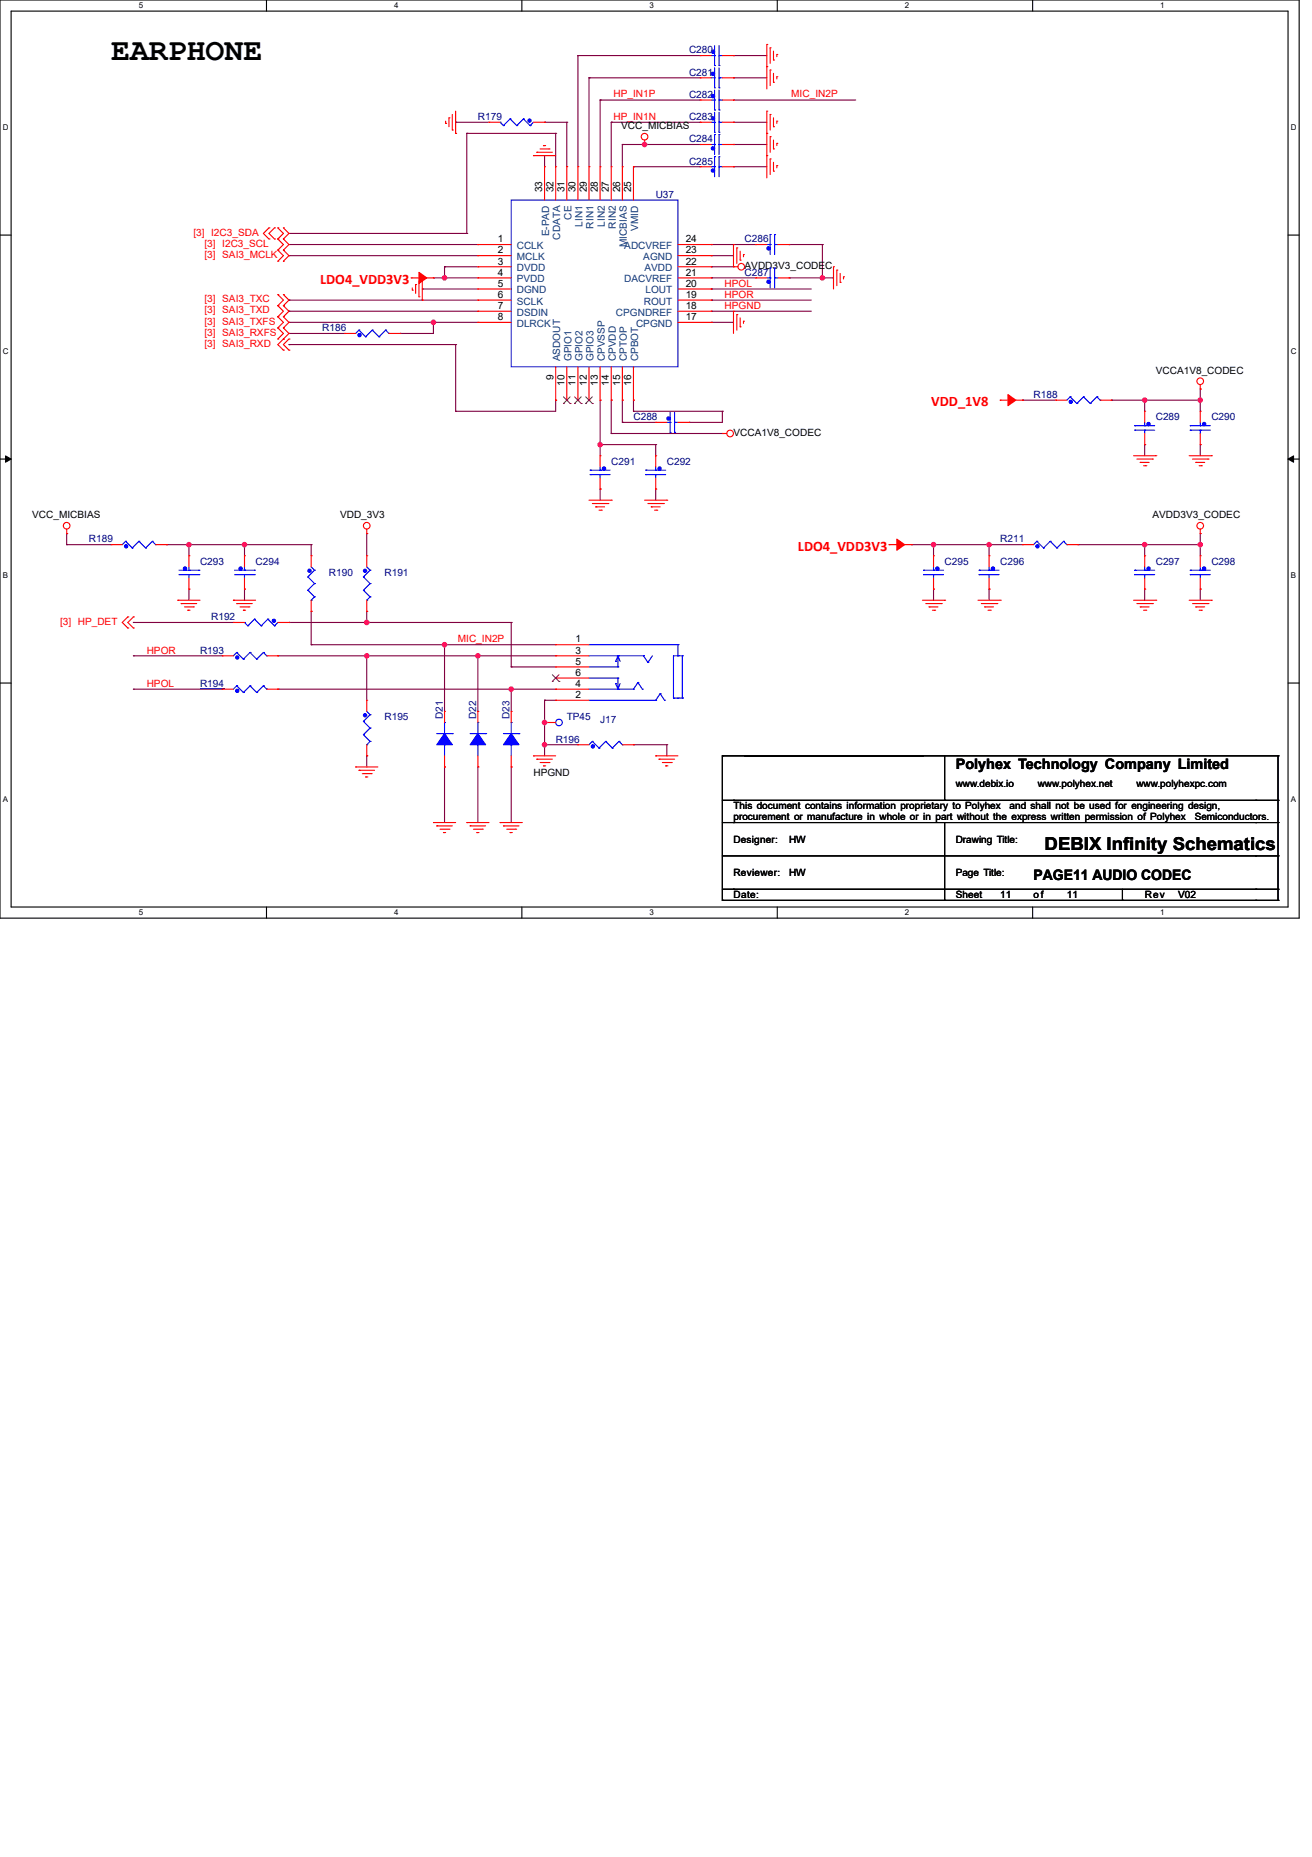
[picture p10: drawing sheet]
<svg xmlns="http://www.w3.org/2000/svg" width="210mm" height="297mm" viewBox="0 0 210 297" stroke-linecap="round" stroke-linejoin="round" font-family="sans-serif">
<path d="M0 0h207.8v146.9h-207.8zM1.8 1.8h204.3v143.3h-204.3z" fill="none" stroke="#000" stroke-width=".18"/>
<g fill="#fff">
<path d="M22.2 .2h.7v1.4h-.7z"/>
<path d="M22.2 145.3h.7v1.4h-.7z"/>
</g>
<path d="M42.6 0v1.8M42.6 145.1v1.8" fill="none" stroke="#000" stroke-width=".18"/>
<g fill="#fff">
<path d="M63.1 .2h.7v1.4h-.7z"/>
<path d="M63.1 145.3h.7v1.4h-.7z"/>
</g>
<path d="M83.5 0v1.8M83.5 145.1v1.8" fill="none" stroke="#000" stroke-width=".18"/>
<g fill="#fff">
<path d="M103.9 .2h.7v1.4h-.7z"/>
<path d="M103.9 145.3h.7v1.4h-.7z"/>
</g>
<path d="M124.4 0v1.8M124.4 145.1v1.8" fill="none" stroke="#000" stroke-width=".18"/>
<g fill="#fff">
<path d="M144.8 .2h.7v1.4h-.7z"/>
<path d="M144.8 145.3h.7v1.4h-.7z"/>
</g>
<path d="M165.2 0v1.8M165.2 145.1v1.8" fill="none" stroke="#000" stroke-width=".18"/>
<g fill="#fff">
<path d="M185.6 .2h.7v1.4h-.7z"/>
<path d="M185.6 145.3h.7v1.4h-.7z"/>
<path d="M.4 19.7h1v1.4h-1z"/>
<path d="M206.5 19.7h.9v1.4h-.9z"/>
<path d="M.4 55.5h1v1.4h-1z"/>
<path d="M206.5 55.5h.9v1.4h-.9z"/>
</g>
<path d="M0 37.6h1.8M206.1 37.6h1.7" fill="none" stroke="#000" stroke-width=".18"/>
<g fill="#fff">
<path d="M.4 91.3h.9v1.5h-.9z"/>
<path d="M206.5 91.3h.9v1.5h-.9z"/>
</g>
<path d="M0 73.4h1.8M206.1 73.4h1.7" fill="none" stroke="#000" stroke-width=".18"/>
<path d="M.9 72.9l.9 .5-.9 .5zM206.1 73.4l.9-.5v1z" fill="#000"/>
<path d="M.9 72.9l.9 .5-.9 .5zM206.1 73.4l.9-.5v1z" fill="none" stroke="#000" stroke-width=".16"/>
<g fill="#fff">
<path d="M.4 127.2h.9v1.4h-.9z"/>
<path d="M206.5 127.2h.9v1.4h-.9z"/>
</g>
<path d="M0 109.3h1.8M206.1 109.3h1.7" fill="none" stroke="#000" stroke-width=".18"/>
<path d="M87.1 24.9h.1M87.1 24.9v1.8M88.9 21.3h.1M88.9 21.3v5.4M113.8 44.4h.1M113.8 44.4h7.1M96 64h.1M96 64v7.1" fill="none" stroke="#800040" stroke-width=".18"/>
<circle cx="96" cy="71.1" r=".35" fill="#f0f"/>
<circle cx="96" cy="71.1" r=".35" fill="none" stroke="#f0f" stroke-width=".18"/>
<g fill="none" stroke="#800040" stroke-width=".18">
<path d="M92.5 8.9h.1M92.5 8.9h19.5M92.5 8.9v17.8M94.2 12.4h.1M94.2 12.4h17.8M94.2 12.4v14.3M96 16h.1M96 16v10.7M96 16h16M97.8 19.6h.1M97.8 19.6v7.1M97.8 19.6h14.2"/>
<path d="M117.3 16h.1M117.3 16h19.6M117.3 8.9h.1M117.3 8.9h5.4M117.3 12.4h.1M117.3 12.4h5.4M117.3 19.6h.1M117.3 19.6h5.4M99.6 23.1h.1M99.6 23.1v3.6M99.6 23.1h12.4M101.3 26.7h.1"/>
<path d="M101.3 26.7h10.7M103.1 23.1h.1M117.3 26.7h.1M117.3 26.7h5.4M117.3 23.1h.1M117.3 23.1h5.4M72.9 55.1h.1M72.9 55.1v10.7M72.9 65.8h.1M88.9 64h.1M88.9 64v1.8h-16M96 71.1h.1"/>
<path d="M96 71.1v1.8M96 71.1h8.9M96 78.2h.1M96 78.2v1.8M97.8 69.3h.1M97.8 69.3h17.8M97.8 64h.1M97.8 64v5.3M99.6 67.6h.1M99.6 67.6h5.3M99.6 64h.1M99.6 64v3.6"/>
<path d="M101.3 65.8h.1M101.3 65.8h14.3M101.3 64h.1M101.3 64v1.8M104.9 71.1h.1M104.9 71.1v1.8M104.9 78.2h.1M104.9 78.2v1.8M110.2 67.6h.1M115.6 65.8h.1M115.6 65.8v1.8h-5.4"/>
</g>
<circle cx="103.1" cy="23.1" r=".35" fill="#f0f"/>
<circle cx="103.1" cy="23.1" r=".35" fill="none" stroke="#f0f" stroke-width=".18"/>
<g fill="none" stroke="#800040" stroke-width=".18">
<path d="M126.2 39.1h.1M126.2 39.1h5.4M131.6 39.1h.1M131.6 39.1v5.3h-5.4M67.6 46.2h.1M67.6 46.2h8.9M71.1 42.7h.1M71.1 42.7h5.4M113.8 42.7h.1M113.8 42.7h3.5M113.8 51.6h.1M113.8 51.6h3.5"/>
<path d="M113.8 40.9h.1M113.8 40.9h3.5M113.8 49.8h.1M113.8 49.8h16M113.8 48h.1M113.8 48h16M113.8 46.2h.1M113.8 46.2h16M126.2 44.4h.1"/>
</g>
<circle cx="131.6" cy="44.4" r=".35" fill="#f0f"/>
<circle cx="131.6" cy="44.4" r=".35" fill="none" stroke="#f0f" stroke-width=".18"/>
<path d="M46.2 39.1h30.3M46.2 37.3h28.5M74.7 37.3h.1M76.5 39.1h.1M46.2 51.6h.1M46.2 51.6h23.1M46.2 55.1h.1M46.2 55.1h26.7M69.3 44.4h.1M69.3 44.4h1.8M131.6 44.4h.1M131.6 44.4h1.8" fill="none" stroke="#800040" stroke-width=".18"/>
<circle cx="69.3" cy="51.6" r=".35" fill="#f0f"/>
<circle cx="69.3" cy="51.6" r=".35" fill="none" stroke="#f0f" stroke-width=".18"/>
<path d="M113.8 39.1h.1M113.8 39.1h7.1M46.2 49.8h.1M46.2 49.8h30.3M46.2 48h.1M46.2 48h30.3M46.2 40.9h.1M46.2 40.9h30.3M71.1 42.7h.1M71.1 42.7v1.7" fill="none" stroke="#800040" stroke-width=".18"/>
<circle cx="71.1" cy="44.4" r=".35" fill="#f0f"/>
<circle cx="71.1" cy="44.4" r=".35" fill="none" stroke="#f0f" stroke-width=".18"/>
<g fill="none" stroke="#800040" stroke-width=".18">
<path d="M87.1 19.6h.1M87.1 19.6h3.6M90.7 19.6h.1M90.7 19.6v7.1M74.7 21.3h.1M74.7 21.3v16M74.7 21.3h14.2M71.1 44.4h.1M71.1 44.4h5.4M10.7 85.3h.1M10.7 85.3v1.8M10.7 87.1h.1"/>
<path d="M10.7 87.1h7.1M26.7 87.1h.1M26.7 87.1h3.5M30.2 94.2h.1M30.2 94.2v1.8M39.1 94.2h.1M39.1 94.2v1.8M58.7 99.6h.1M58.7 99.6h23.1M81.8 99.6h.1M81.8 99.6v7.1M21.3 110.2h.1"/>
<path d="M21.3 110.2h14.3M21.3 104.9h.1M21.3 104.9h14.3M49.8 103.1h.1M49.8 103.1h21.3M81.8 106.7h.1M81.8 106.7h7.1"/>
</g>
<circle cx="30.2" cy="87.1" r=".35" fill="#f0f"/>
<circle cx="30.2" cy="87.1" r=".35" fill="none" stroke="#f0f" stroke-width=".18"/>
<path d="M30.2 87.1h.1M30.2 87.1h8.9M49.8 87.1h.1M49.8 87.1v1.8M49.8 97.8h.1M49.8 97.8v5.3" fill="none" stroke="#800040" stroke-width=".18"/>
<circle cx="39.1" cy="87.1" r=".35" fill="#f0f"/>
<circle cx="39.1" cy="87.1" r=".35" fill="none" stroke="#f0f" stroke-width=".18"/>
<g fill="none" stroke="#800040" stroke-width=".18">
<path d="M30.2 87.1h.1M30.2 87.1v1.8M39.1 87.1h.1M39.1 87.1h10.7M39.1 87.1v1.8M44.4 110.2h.1M44.4 110.2h37.4M44.5 104.9h.1M44.5 104.9h14.2M76.5 104.9h.1M76.5 104.9v8.9M87.1 112h.1"/>
<path d="M87.1 112v3.6M87.1 112h1.8M71.1 122.7h.1M71.1 122.7v8.9M76.5 122.7h.1M76.5 122.7v8.9M81.8 122.7h.1M81.8 122.7v8.9"/>
</g>
<circle cx="76.4" cy="104.9" r=".35" fill="#f0f"/>
<circle cx="76.4" cy="104.9" r=".35" fill="none" stroke="#f0f" stroke-width=".18"/>
<path d="M81.8 110.2h.1M81.8 110.2h7.1M81.8 110.2v3.6" fill="none" stroke="#800040" stroke-width=".18"/>
<circle cx="81.8" cy="110.2" r=".35" fill="#f0f"/>
<circle cx="81.8" cy="110.2" r=".35" fill="none" stroke="#f0f" stroke-width=".18"/>
<path d="M71.1 103.1h.1M71.1 103.1h17.8M71.1 103.1v10.7" fill="none" stroke="#800040" stroke-width=".18"/>
<circle cx="71.1" cy="103.1" r=".35" fill="#f0f"/>
<circle cx="71.1" cy="103.1" r=".35" fill="none" stroke="#f0f" stroke-width=".18"/>
<path d="M46.2 99.6h.1M58.7 97.8h.1M58.7 97.8v1.8h-12.5M58.7 104.9h.1M58.7 104.9h30.2M76.5 104.9h.1" fill="none" stroke="#800040" stroke-width=".18"/>
<circle cx="58.7" cy="99.6" r=".35" fill="#f0f"/>
<circle cx="58.7" cy="99.6" r=".35" fill="none" stroke="#f0f" stroke-width=".18"/>
<path d="M21.3 99.6h.1M21.3 99.6h16M58.7 104.9h.1M58.7 104.9v7.1M58.7 120.9h.1M58.7 120.9v1.8" fill="none" stroke="#800040" stroke-width=".18"/>
<circle cx="58.7" cy="104.9" r=".35" fill="#f0f"/>
<circle cx="58.7" cy="104.9" r=".35" fill="none" stroke="#f0f" stroke-width=".18"/>
<path d="M58.7 85.3h.1M58.7 85.3v3.6M87.1 115.6h.1M87.1 115.6v3.5" fill="none" stroke="#800040" stroke-width=".18"/>
<circle cx="87.1" cy="115.6" r=".35" fill="#f0f"/>
<circle cx="87.1" cy="115.6" r=".35" fill="none" stroke="#f0f" stroke-width=".18"/>
<g fill="none" stroke="#800040" stroke-width=".18">
<path d="M72.9 19.6h.1M72.9 19.6h5.3M46.2 53.3h.1M46.2 53.3h8.9M64 53.3h.1M69.3 51.6h.1M69.3 51.6v1.7h-5.3M69.3 51.6h7.2M172.5 87.1h.1M172.5 87.1h19.5M183.1 87.1h.1M183.1 87.1v1.8"/>
<path d="M192 85.3h.1M192 85.3v3.6M192 87.1h.1"/>
</g>
<circle cx="192" cy="87.1" r=".35" fill="#f0f"/>
<circle cx="192" cy="87.1" r=".35" fill="none" stroke="#f0f" stroke-width=".18"/>
<circle cx="183.1" cy="87.1" r=".35" fill="#f0f"/>
<circle cx="183.1" cy="87.1" r=".35" fill="none" stroke="#f0f" stroke-width=".18"/>
<g fill="none" stroke="#800040" stroke-width=".18">
<path d="M145.8 87.1h.1M145.8 87.1h17.8M149.4 94.2h.1M149.4 94.2v1.8M149.4 87.1h.1M149.4 87.1v1.8M158.2 94.2h.1M158.2 94.2v1.8M158.2 87.1h.1M158.2 87.1v1.8M183.1 94.2h.1M183.1 94.2v1.8"/>
<path d="M192 94.2h.1M192 94.2v1.8"/>
</g>
<circle cx="158.2" cy="87.1" r=".35" fill="#f0f"/>
<circle cx="158.2" cy="87.1" r=".35" fill="none" stroke="#f0f" stroke-width=".18"/>
<circle cx="149.3" cy="87.1" r=".35" fill="#f0f"/>
<circle cx="149.3" cy="87.1" r=".35" fill="none" stroke="#f0f" stroke-width=".18"/>
<g fill="none" stroke="#800040" stroke-width=".18">
<path d="M163.6 64h.1M163.6 64h5.3M177.8 64h.1M177.8 64h14.2M183.1 64h.1M183.1 64v1.8M183.1 71.1h.1M183.1 71.1v1.8M192 62.2h.1M192 62.2v3.6M192 71.1h.1M192 71.1v1.8"/>
<path d="M192 64h.1"/>
</g>
<circle cx="192" cy="64" r=".35" fill="#f0f"/>
<circle cx="192" cy="64" r=".35" fill="none" stroke="#f0f" stroke-width=".18"/>
<circle cx="183.1" cy="64" r=".35" fill="#f0f"/>
<circle cx="183.1" cy="64" r=".35" fill="none" stroke="#f0f" stroke-width=".18"/>
<path d="M87.1 119.1h.1M87.1 119.1h5.4" fill="none" stroke="#800040" stroke-width=".18"/>
<circle cx="87.1" cy="119.1" r=".35" fill="#f0f"/>
<circle cx="87.1" cy="119.1" r=".35" fill="none" stroke="#f0f" stroke-width=".18"/>
<path d="M87.1 119.1h.1M87.1 119.1v1.8M101.3 119.1h.1M101.3 119.1h5.4M106.7 119.1h.1M106.7 119.1v1.8" fill="none" stroke="#800040" stroke-width=".18"/>
<g fill="none" stroke="#f00" stroke-width=".18">
<path d="M71.3 19.4v.3M71.3 19.7h.1M71.8 18.8h.1M71.8 18.8v1.5M72.4 18.3v2.5M72.9 17.8v3.5M122.7 17.8h.1M122.7 17.8v10.6M122.7 7.1h.1M122.7 7.1v7.1M122.7 10.7h.1M123.2 18.3h.1"/>
<path d="M123.2 18.3v2.5M123.2 11.2h.1M123.2 11.2v2.5M123.2 7.6h.1M123.2 7.6v2.5M123.7 9.6h.1M123.7 18.8v1.5M123.7 11.7v1.5M123.7 13.2h.1M123.7 8.2v1.4M124.3 19.4h.1M124.3 19.4v.3"/>
<path d="M124.3 8.7h.1M124.3 8.7v.4M124.3 12.3h.1M124.3 12.3v.3M72.4 20.8h.1M72.9 21.3h.1M85.3 24.9h.1M85.3 24.9h3.6M85.9 24.4h.1M85.9 24.4h2.5M86.4 23.8h1.4M86.9 23.3h.1"/>
<path d="M86.9 23.3h.4M87.8 23.8h.1M103.1 22.4v.7M103.1 23.1h.1M117.3 39.1h.1M117.3 39.1v3.6M117.9 39.6h.1M117.9 39.6v2.5M122.7 24.9h.1M122.7 21.3h.1M123.2 25.4h.1M123.2 25.4v2.5"/>
<path d="M123.2 21.9h.1M123.2 21.9v2.5M123.7 27.4h.1M123.7 22.4v1.4M123.7 23.8h.1M123.7 26v1.4M123.7 20.3h.1M124.3 26.5h.1M124.3 26.5v.3M124.3 22.9h.1M124.3 22.9v.4M66 46.4h.1"/>
<path d="M66 46v.4M66.5 45.5h.1M66.5 45.5v1.4M67 45v2.5M67 47.5h.1M67.6 48h.1M67.6 44.4v3.6M68.1 44.4h1.2M69.3 44.4h.1M117.3 42.7h.1M117.3 42.7h.8M117.3 49.8h.1"/>
<path d="M117.3 49.8v3.5M117.9 50.3h.1M117.9 50.3v2.5M118.4 40.2v1.4M118.4 52.3h.1M118.4 41.6h.1M118.4 50.9v1.4M118.9 51.4h.1M118.9 51.4v.3M118.9 40.7h.1M118.9 40.7v.4M133.3 42.7h.1"/>
<path d="M133.3 42.7v3.5M133.9 43.2h.1M133.9 43.2v2.5M134.4 45.2h.1M134.4 43.7v1.5M134.9 44.3h.1M134.9 44.3v.3M115.6 69.3h.1M115.6 69.3h.7M10.7 84.6v.7M10.7 85.3h.1M28.4 96h.1"/>
<path d="M28.4 96h3.6M29 96.5h.1M29 96.5h2.5M29.5 97.1h1.4M30 97.6h.1M30 97.6h.4M30.9 97.1h.1M37.3 96h.1M37.3 96h3.6M37.9 96.5h.1M37.9 96.5h2.5M38.4 97.1h1.4"/>
<path d="M38.9 97.6h.1M38.9 97.6h.4M39.8 97.1h.1M58.7 84.6v.7M58.7 85.3h.1M94.2 80h3.6M94.8 80.5h2.5M95.3 81.1h.1M95.3 81.1h1.4M95.8 81.6h.4M96.2 81.6h.1M97.3 80.5h.1"/>
<path d="M97.8 80h.1M103.1 80h3.6M103.7 80.5h2.4M104.2 81.1h.1M104.2 81.1h1.4M104.7 81.6h.4M105.1 81.6h.1M106.1 80.5h.1M106.7 80h.1M56.9 122.7h.1M56.9 122.7h3.6M57.4 123.2h.1"/>
<path d="M57.4 123.2h2.5M58 123.7h1.4M58.5 124.3h.1M58.5 124.3h.4M59.4 123.7h.1M69.3 131.6h.1M69.3 131.6h3.6M69.9 132.1h.1M69.9 132.1h2.5M70.4 132.6h1.4M70.9 133.2h.1M70.9 133.2h.4"/>
<path d="M71.8 132.6h.1M74.7 131.6h.1M74.7 131.6h3.5M75.2 132.1h.1M75.2 132.1h2.5M75.7 132.6h1.5M76.3 133.2h.1M76.3 133.2h.3M77.2 132.6h.1M80 131.6h.1M80 131.6h3.6M80.5 132.1h.1"/>
<path d="M80.5 132.1h2.5M81.1 132.6h1.4M81.6 133.2h.1M81.6 133.2h.4M82.5 132.6h.1M85.3 120.9h.1M85.3 120.9h3.6M85.9 121.4h.1M85.9 121.4h2.5M86.4 122h1.4M86.9 122.5h.1M86.9 122.5h.4"/>
<path d="M87.8 122h.1"/>
<circle cx="103.1" cy="21.9" r=".53"/>
<circle cx="118.6" cy="42.7" r=".53"/>
<circle cx="116.8" cy="69.3" r=".53"/>
<circle cx="10.7" cy="84.1" r=".53"/>
<circle cx="58.7" cy="84.1" r=".53"/>
</g>
<path d="M67 43.6l1.3 .9-1.3 .8z" fill-rule="evenodd" fill="#f00"/>
<path d="M65.8 44.4h.1M65.8 44.4h1.9M67 43.6l1.3 .9-1.3 .8zM144.6 87.1h1.2M145.8 87.1h.1" fill="none" stroke="#f00" stroke-width=".18"/>
<path d="M143.5 86.2l1.2 .9-1.2 .9z" fill-rule="evenodd" fill="#f00"/>
<g fill="none" stroke="#f00" stroke-width=".18">
<path d="M162.3 64h1.3M163.6 64h.1M181.4 72.9h3.5M181.9 73.4h2.5M182.4 74h.1M182.4 74h1.4M183 74.5h.3M183.3 74.5h.1M184.4 73.4h.1M184.9 72.9h.1M190.2 72.9h3.6M190.8 73.4h2.5"/>
<path d="M191.3 74h.1M191.3 74h1.4M191.8 74.5h.4M192 62.2h.1M192 61.5v.7M192.2 74.5h.1M193.3 73.4h.1M193.8 72.9h.1M142.2 87.1h.1M142.2 87.1h2M143.5 86.2l1.2 .9-1.2 .9zM147.6 96h3.5"/>
<path d="M148.1 96.5h2.5M148.6 97.1h.1M148.6 97.1h1.5M149.2 97.6h.3M149.5 97.6h.1M150.6 96.5h.1M151.1 96h.1M156.5 96h3.5M157 96.5h2.5M157.5 97.1h.1M157.5 97.1h1.5M158.1 97.6h.3"/>
<path d="M158.4 97.6h.1M159.5 96.5h.1M160 96h.1M181.4 96h3.5M181.9 96.5h2.5M182.4 97.1h.1M182.4 97.1h1.4M183 97.6h.3M183.3 97.6h.1M184.4 96.5h.1M184.9 96h.1M190.2 96h3.6"/>
<path d="M190.8 96.5h2.5M191.3 97.1h.1M191.3 97.1h1.4M191.8 97.6h.4M192 84.6v.7M192 85.3h.1M192.2 97.6h.1M193.3 96.5h.1M193.8 96h.1"/>
<circle cx="192" cy="61" r=".53"/>
<circle cx="192" cy="84.1" r=".53"/>
</g>
<path d="M161.3 63.1l1.2 .9-1.2 .9z" fill-rule="evenodd" fill="#f00"/>
<g fill="none" stroke="#f00" stroke-width=".18">
<path d="M43 38.2h.1M43 36.4h.1M43 36.4l-.9 .9 .9 .9M43.9 38.2h.1M43.9 36.4h.1M43.9 36.4l-.9 .9 .9 .9M44.4 38.2h.1M44.4 38.2l.9 .9-.9 .9M44.5 36.4h.1M44.5 36.4l.8 .9-.8 .9M45.3 38.2h.1M45.3 38.2l.9 .9-.9 .9"/>
<path d="M45.3 36.4h.1M45.3 36.4l.9 .9-.9 .9M44.4 41.8h.1M44.4 52.5h.1M44.4 52.5l.9 .8-.8 .9M44.4 47.1h.1M44.4 47.1l.9 .9-.9 .9M44.4 50.7h.1M44.4 50.7l.9 .9-.9 .9M44.5 40h.1M44.5 40l.8 .9-.9 .9M44.5 48.9h.1"/>
<path d="M44.5 48.9l.8 .9-.9 .9M44.5 54.2h.1M45.3 52.5h.1M45.3 52.5l.9 .8-1.7 1.8 .8 .9M45.3 41.8h.1M45.3 48.9h.1M45.3 48.9l.9 .9-.9 .9M45.3 50.7h.1M45.3 50.7l.9 .9-.9 .9M45.3 56h.1M45.3 40h.1M45.3 40l.9 .9-.9 .9"/>
<path d="M45.3 54.2h.1M45.3 47.1h.1M45.3 47.1l.9 .9-.9 .9M46.2 56h.1M46.2 54.2h.1M46.2 54.2l-.9 .9 .9 .9M160 64h.1M160 64h2M161.3 63.1l1.2 .9-1.2 .9zM20.4 98.7h.1M20.4 98.7l-.8 .9 .8 .9M21.3 98.7h.1"/>
<path d="M21.3 98.7l-.9 .9 .9 .9M20.4 100.5h.1M21.3 100.5h.1M104.9 120.9h.1M104.9 120.9h3.6M105.4 121.4h.1M105.4 121.4h2.5M106 122h1.4M106.5 122.5h.1M106.5 122.5h.4M107.4 122h.1"/>
</g>
<g fill="none" stroke="#000" stroke-width=".18">
<path d="M115.6 136.9h88.9M115.6 120.9h88.9M115.6 131.6h88.9M115.6 120.9h.1M115.6 120.9v23.1M117.3 128h.1M117.3 131.6h.1M147.6 120.9h.1M151.1 128h.1M151.1 131.6v12.4M151.1 120.9v7.1M200.9 128h.1"/>
<path d="M200.9 131.6h.1M200.9 136.9h.1M204.5 120.9h.1M204.5 128h.1M204.5 131.6h.1M204.5 136.9h.1M204.5 128h-88.9M204.5 120.9v23.1M115.6 144h.1M115.6 142.2h88.9M117.3 142.2h.1M151.1 144h.1"/>
<path d="M179.6 144h.1M179.6 142.2v1.8M200.9 142.2h.1M200.9 144h.1M204.5 142.2h.1M204.5 144h.1M204.5 144h-88.9"/>
</g>
<path d="M171.2 63.5h.1M171.2 63.5l-.5 .5M171.2 63.5l1.1 1M172.3 64.5h.1M173.4 63.5h.1M173.4 63.5l-1.1 1M173.4 63.5l1 1M174.4 64.5h.1M175.5 63.5h.1M175.5 63.5l-1.1 1M175.5 63.5l.5 .5M176 64h.1" fill="none" stroke="#00f" stroke-width=".18"/>
<circle cx="171.3" cy="64.3" r=".26" fill="#00f"/>
<g fill="none" stroke="#00f" stroke-width=".18">
<path d="M123.2 42.8h.1M123.2 42.8v3.2M123.9 42.8h.1M123.9 42.8v3.2M123.9 44.4h.1M123.9 44.4h.6"/>
<circle cx="171.3" cy="64.3" r=".26"/>
</g>
<path d="M168.9 64h.1M168.9 64h1.8M176 64h1.8M177.8 64h.1" fill="none" stroke="#f00" stroke-width=".18"/>
<circle cx="122.9" cy="45.1" r=".26" fill="#00f"/>
<g fill="none" stroke="#00f" stroke-width=".18">
<path d="M123.2 37.5h.1M123.2 37.5v3.2M123.9 37.5h.1M123.9 37.5v3.2M123.9 39.1h.1M123.9 39.1h.6M122.7 44.4h.5M123.2 44.4h.1"/>
<circle cx="122.9" cy="45.1" r=".26"/>
</g>
<path d="M120.9 44.4h.1M120.9 44.4h1.8M124.5 44.4h1.7M126.2 44.4h.1" fill="none" stroke="#f00" stroke-width=".18"/>
<circle cx="122.9" cy="39.7" r=".26" fill="#00f"/>
<g fill="none" stroke="#00f" stroke-width=".18">
<path d="M122.7 39.1h.5M123.2 39.1h.1M94.4 75.2h.1M94.4 75.2h3.2M94.4 75.9h.1M94.4 75.9h3.2M96 75.9h.1M96 75.9v.6"/>
<circle cx="122.9" cy="39.7" r=".26"/>
</g>
<path d="M120.9 39.1h.1M120.9 39.1h1.8M124.5 39.1h1.7M126.2 39.1h.1" fill="none" stroke="#f00" stroke-width=".18"/>
<circle cx="96.6" cy="74.9" r=".26" fill="#00f"/>
<g fill="none" stroke="#00f" stroke-width=".18">
<path d="M114.3 10.8v3.2M114.3 14h.1M115 14h.1M115 10.8v3.2M115 12.4h.1M115 12.4h.6M96 74.7v.5M96 75.2h.1"/>
<circle cx="96.6" cy="74.9" r=".26"/>
</g>
<path d="M96 76.5v1.7M96 72.9h.1M96 72.9v1.8M96 78.2h.1" fill="none" stroke="#f00" stroke-width=".18"/>
<circle cx="114.1" cy="11.8" r=".26" fill="#00f"/>
<g fill="none" stroke="#00f" stroke-width=".18">
<path d="M113.8 12.4h.5M114.3 14.4v3.2M114.3 17.6h.1M114.3 12.4h.1M115 16h.1M115 16h.6M115 17.6h.1M115 14.4v3.2"/>
<circle cx="114.1" cy="11.8" r=".26"/>
</g>
<path d="M112 12.4h.1M112 12.4h1.8M115.6 12.4h1.7M117.3 12.4h.1" fill="none" stroke="#f00" stroke-width=".18"/>
<circle cx="114.1" cy="15.4" r=".26" fill="#00f"/>
<g fill="none" stroke="#00f" stroke-width=".18">
<path d="M113.8 16h.5M114.3 16h.1M114.3 10.5h.1M114.3 7.3v3.2M115 10.5h.1M115 7.3v3.2M115 8.9h.1M115 8.9h.6"/>
<circle cx="114.1" cy="15.4" r=".26"/>
</g>
<path d="M112 16h.1M112 16h1.8M115.6 16h1.7M117.3 16h.1" fill="none" stroke="#f00" stroke-width=".18"/>
<circle cx="114.1" cy="8.3" r=".26" fill="#00f"/>
<g fill="none" stroke="#00f" stroke-width=".18">
<path d="M113.8 8.9h.5M114.3 8.9h.1M181.5 91.2h.1M181.5 91.2h3.2M181.5 91.9h.1M181.5 91.9h3.2M183.1 91.9h.1M183.1 91.9v.6"/>
<circle cx="114.1" cy="8.3" r=".26"/>
</g>
<path d="M112 8.9h.1M112 8.9h1.8M115.6 8.9h1.7M117.3 8.9h.1" fill="none" stroke="#f00" stroke-width=".18"/>
<circle cx="183.8" cy="90.9" r=".26" fill="#00f"/>
<g fill="none" stroke="#00f" stroke-width=".18">
<path d="M114.3 21.5h.1M114.3 21.5v3.2M115 23.1h.1M115 23.1h.6M115 21.5h.1M115 21.5v3.2M183.1 91.2h.1M183.1 90.7v.5"/>
<circle cx="183.8" cy="90.9" r=".26"/>
</g>
<path d="M183.1 94.2h.1M183.1 92.5v1.7M183.1 88.9h.1M183.1 88.9v1.8" fill="none" stroke="#f00" stroke-width=".18"/>
<circle cx="114.1" cy="23.7" r=".26" fill="#00f"/>
<g fill="none" stroke="#00f" stroke-width=".18">
<path d="M113.8 23.1h.5M114.3 23.1h.1M190.4 91.2h.1M190.4 91.2h3.2M190.4 91.9h.1M190.4 91.9h3.2M192 91.9h.1M192 91.9v.6"/>
<circle cx="114.1" cy="23.7" r=".26"/>
</g>
<path d="M112 23.1h.1M112 23.1h1.8M115.6 23.1h1.7M117.3 23.1h.1" fill="none" stroke="#f00" stroke-width=".18"/>
<circle cx="192.6" cy="90.9" r=".26" fill="#00f"/>
<g fill="none" stroke="#00f" stroke-width=".18">
<path d="M80 19.6h.1M80 19.6l.5 .5M81.6 19h.1M81.6 19l1.1 1.1M81.6 19l-1.1 1.1M83.7 19h.1M83.7 19l1.1 1.1M83.7 19l-1 1.1M85.3 19.6l-.5 .5M80.5 20.1h.1M82.7 20.1h.1M84.8 20.1h.1"/>
<path d="M192 90.7v.5M192 91.2h.1"/>
<circle cx="192.6" cy="90.9" r=".26"/>
</g>
<path d="M192 94.2h.1M192 92.5v1.7M192 88.9h.1M192 88.9v1.8" fill="none" stroke="#f00" stroke-width=".18"/>
<circle cx="84.7" cy="19.3" r=".26" fill="#00f"/>
<g fill="none" stroke="#00f" stroke-width=".18">
<path d="M165.9 86.6h.1M165.9 86.6l-.5 .5M165.9 86.6l1.1 1.1M167 87.7h.1M168 86.6h.1M168 86.6l-1 1.1M168 86.6l1.1 1.1M169.1 87.7h.1M170.2 86.6h.1M170.2 86.6l-1.1 1.1M170.2 86.6l.5 .5M170.7 87.1h.1"/>
<circle cx="84.7" cy="19.3" r=".26"/>
</g>
<path d="M78.2 19.6h.1M78.2 19.6h1.8M85.3 19.6h1.8M87.1 19.6h.1" fill="none" stroke="#f00" stroke-width=".18"/>
<circle cx="166" cy="87.4" r=".26" fill="#00f"/>
<g fill="none" stroke="#00f" stroke-width=".18">
<path d="M58.1 92.3h.1M58.1 92.3l1.1 1M58.1 94.4h.1M58.1 94.4l1.1 1.1M58.7 90.7l.5 .5M58.7 96h.1M59.2 93.3h.1M59.2 93.3l-1.1 1.1M59.2 95.5h.1M59.2 95.5l-.5 .5M59.2 91.2h.1M59.2 91.2l-1.1 1.1"/>
<path d="M94.2 112h10.7M94.2 103.1h14.3M94.2 110.2h7.1M94.2 108.5h4.7M94.2 106.7h4.7M94.2 104.9h8.7M98.5 109.3h.1M98.5 109.3l.4 .9M98.5 105.8h.1M98.9 110.2h.1M98.9 108.5h.1M98.9 108.5v1.7"/>
<path d="M98.9 106.7h.1M98.9 104.9h.1M98.9 104.9v1.8M98.9 104.9l.3 .9M98.9 104.9l-.4 .9M99.2 109.3l-.3 .9M101.3 110.2h.1M102.1 109.2h.1M102.1 109.2l-.8 1M102.1 109.2l.7 1M102.8 110.2h.1M102.9 104.9h.1"/>
<path d="M102.9 104.9l.8 1.1M103.7 106h.1M104.4 104.9l-.7 1.1M104.9 112h.1M105.6 110.9h.1M105.6 110.9l-.7 1.1M105.6 110.9l.7 1.1M106.3 112h.1M107.7 111.7h.1M107.7 111.7h1.5M108.5 103.1h.1M108.5 103.1v1.8"/>
<path d="M108.5 111.7h.1M108.5 104.9h.1M109.2 111.7h.1M109.2 104.9h.1M109.2 104.9h-1.5v6.8M109.2 104.9v6.8"/>
<circle cx="166" cy="87.4" r=".26"/>
</g>
<g fill="none" stroke="#f00" stroke-width=".18">
<path d="M163.6 87.1h.1M163.6 87.1h1.8M170.7 87.1h1.8M172.5 87.1h.1M88.9 112h.1M88.9 112h5.3M88.9 103.1h.1M88.9 103.1h5.3M88.9 110.2h.1M88.9 110.2h5.3M88.9 108.5h.1M88.9 108.5h5.3"/>
<path d="M88.9 106.7h.1M88.9 106.7h5.3M88.9 104.9h.1M88.9 104.9h5.3"/>
</g>
<path d="M88.4 109h.1M88.4 107.9l1 1.1M89.4 107.9l-1 1.1M89.4 109h.1" fill="none" stroke="#804000" stroke-width=".16"/>
<circle cx="58.4" cy="91.3" r=".26" fill="#00f"/>
<g fill="none" stroke="#00f" stroke-width=".18">
<path d="M103.3 75.2h.1M103.3 75.2h3.2M103.3 75.9h.1M103.3 75.9h3.2M104.9 75.9h.1M104.9 75.9v.6"/>
<circle cx="58.4" cy="91.3" r=".26"/>
</g>
<path d="M58.7 97.8h.1M58.7 88.9h.1M58.7 88.9v1.8M58.7 96v1.8" fill="none" stroke="#f00" stroke-width=".18"/>
<circle cx="105.5" cy="74.9" r=".26" fill="#00f"/>
<g fill="none" stroke="#00f" stroke-width=".18">
<path d="M104.9 74.7v.5M104.9 75.2h.1M190.4 68.1h.1M190.4 68.1h3.2M190.4 68.8h.1M190.4 68.8h3.2M192 68.8h.1M192 68.8v.5"/>
<circle cx="105.5" cy="74.9" r=".26"/>
</g>
<path d="M104.9 76.5v1.7M104.9 72.9h.1M104.9 72.9v1.8M104.9 78.2h.1" fill="none" stroke="#f00" stroke-width=".18"/>
<circle cx="192.6" cy="67.8" r=".26" fill="#00f"/>
<g fill="none" stroke="#00f" stroke-width=".18">
<path d="M81.8 32h26.7v26.7h-26.7zM192 67.6v.5M192 68.1h.1M94.8 118.6h.1M94.8 118.6l-.6 .5M94.8 118.6l1 1.1M95.8 119.7h.1M96.9 118.6h.1M96.9 118.6l-1.1 1.1M96.9 118.6l1.1 1.1M98 119.7h.1M99 118.6h.1"/>
<path d="M99 118.6l-1 1.1M99 118.6l.6 .5M99.6 119.1h.1"/>
<circle cx="192.6" cy="67.8" r=".26"/>
</g>
<g fill="none" stroke="#f00" stroke-width=".18">
<path d="M76.5 39.1h.1M76.5 39.1h5.3M87.1 26.7h.1M87.1 26.7v5.3M88.9 26.7h.1M88.9 26.7v5.3M90.7 26.7h.1M90.7 26.7v5.3M92.5 26.7h.1M92.5 26.7v5.3M94.2 26.7h.1M94.2 26.7v5.3"/>
<path d="M96 26.7h.1M96 26.7v5.3M97.8 26.7h.1M97.8 26.7v5.3M99.6 26.7h.1M99.6 26.7v5.3M101.3 26.7h.1M101.3 26.7v5.3M108.5 39.1h5.3M113.8 39.1h.1M76.5 42.7h.1M76.5 42.7h5.3"/>
<path d="M76.5 40.9h.1M76.5 40.9h5.3M76.5 51.6h.1M76.5 51.6h5.3M76.5 49.8h.1M76.5 49.8h5.3M76.5 46.2h.1M76.5 46.2h5.3M76.5 48h.1M76.5 48h5.3M76.5 44.4h.1M76.5 44.4h5.3"/>
<path d="M88.9 58.7v5.3M90.7 58.7v5.3M92.5 58.7v5.3M94.2 58.7v5.3M96 58.7v5.3M97.8 58.7v5.3M99.6 58.7v5.3M101.3 58.7v5.3M108.5 40.9h5.3M108.5 51.6h5.3M108.5 42.7h5.3M108.5 49.8h5.3"/>
<path d="M108.5 48h5.3M108.5 46.2h5.3M108.5 44.4h5.3M113.8 42.7h.1M113.8 51.6h.1M113.8 40.9h.1M113.8 49.8h.1M113.8 48h.1M113.8 46.2h.1M113.8 44.4h.1M88.9 64h.1M90.7 64h.1"/>
<path d="M92.5 64h.1M94.2 64h.1M96 64h.1M97.8 64h.1M99.6 64h.1M101.3 64h.1M192 69.3v1.8M192 65.8h.1M192 65.8v1.8M192 71.1h.1"/>
</g>
<path d="M90.1 64.5h.1M90.1 63.5l1.1 1M91.2 63.5l-1.1 1M91.2 64.5h.1M91.9 64.5h.1M91.9 63.5l1.1 1M93 63.5l-1.1 1M93 64.5h.1M93.7 64.5h.1M93.7 63.5l1.1 1M94.8 63.5l-1.1 1M94.8 64.5h.1" fill="none" stroke="#804000" stroke-width=".16"/>
<circle cx="94.9" cy="119.4" r=".26" fill="#00f"/>
<g fill="none" stroke="#00f" stroke-width=".18">
<path d="M147.8 91.2h.1M147.8 91.2h3.2M147.8 91.9h.1M147.8 91.9h3.2M149.4 91.9h.1M149.4 91.9v.6"/>
<circle cx="94.9" cy="119.4" r=".26"/>
</g>
<path d="M92.5 119.1h.1M92.5 119.1h1.7M99.6 119.1h1.7M101.3 119.1h.1" fill="none" stroke="#f00" stroke-width=".18"/>
<circle cx="150" cy="90.9" r=".26" fill="#00f"/>
<g fill="none" stroke="#00f" stroke-width=".18">
<path d="M49.3 92.3h.1M49.3 92.3l1 1M49.3 94.4h.1M49.3 94.4l1 1.1M49.8 90.7l.5 .5M49.8 96h.1M50.3 93.3h.1M50.3 93.3l-1 1.1M50.3 95.5h.1M50.3 95.5l-.5 .5M50.3 91.2h.1M50.3 91.2l-1 1.1"/>
<path d="M149.4 90.7v.5M149.4 91.2h.1"/>
<circle cx="150" cy="90.9" r=".26"/>
</g>
<path d="M149.4 94.2h.1M149.4 92.5v1.7M149.4 88.9h.1M149.4 88.9v1.8" fill="none" stroke="#f00" stroke-width=".18"/>
<circle cx="49.5" cy="91.3" r=".26" fill="#00f"/>
<g fill="none" stroke="#00f" stroke-width=".18">
<path d="M80.5 117.3h2.5M81.8 119.1h.1M81.8 119.1v1.8M81.8 115.6h.1M81.8 115.6v1.7M83 117.3h.1"/>
<circle cx="49.5" cy="91.3" r=".26"/>
<circle cx="89.4" cy="115.6" r=".53"/>
</g>
<path d="M49.8 97.8h.1M49.8 88.9h.1M49.8 88.9v1.8M49.8 96v1.8M87.1 115.6h.1M87.1 115.6h1.8" fill="none" stroke="#f00" stroke-width=".18"/>
<path d="M81.8 117.3l1.2 1.8h-2.5z" fill-rule="evenodd" fill="#00f"/>
<path d="M107.2 66v3.2M107.2 69.2h.1M107.9 69.2h.1M107.9 66v3.2M107.9 67.6h.1M107.9 67.6h.6M81.8 117.3l1.2 1.8h-2.5z" fill="none" stroke="#00f" stroke-width=".18"/>
<path d="M81.8 113.8h.1M81.8 113.8v1.8M81.8 122.7h.1M81.8 120.9v1.8" fill="none" stroke="#f00" stroke-width=".18"/>
<circle cx="106.9" cy="66.9" r=".26" fill="#00f"/>
<g fill="none" stroke="#00f" stroke-width=".18">
<path d="M106.7 67.6h.5M107.2 67.6h.1M37.9 109.7h.1M37.9 109.7l-.6 .5M37.9 109.7l1 1.1M38.9 110.8h.1M40 109.7h.1M40 109.7l-1.1 1.1M40 109.7l1.1 1.1M41.1 110.8h.1M42.1 109.7h.1M42.1 109.7l-1 1.1"/>
<path d="M42.1 109.7l.6 .5M42.7 110.2h.1"/>
<circle cx="106.9" cy="66.9" r=".26"/>
</g>
<path d="M104.9 67.6h.1M104.9 67.6h1.8M108.5 67.6h1.7M110.2 67.6h.1" fill="none" stroke="#f00" stroke-width=".18"/>
<circle cx="38" cy="110.5" r=".26" fill="#00f"/>
<g fill="none" stroke="#00f" stroke-width=".18">
<path d="M69.9 117.3h2.5M71.1 119.1h.1M71.1 119.1v1.8M71.1 115.6h.1M71.1 115.6v1.7M72.4 117.3h.1"/>
<circle cx="38" cy="110.5" r=".26"/>
</g>
<path d="M32 110.1h3.9" fill="none" stroke="#000080" stroke-width=".16"/>
<path d="M35.6 110.2h.1M35.6 110.2h1.7M42.7 110.2h1.7M44.4 110.2h.1" fill="none" stroke="#f00" stroke-width=".18"/>
<path d="M71.1 117.3l1.3 1.8h-2.5z" fill-rule="evenodd" fill="#00f"/>
<g fill="none" stroke="#00f" stroke-width=".18">
<path d="M37.9 104.4h.1M37.9 104.4l-.6 .5M37.9 104.4l1 1M38.9 105.4h.1M40 104.4h.1M40 104.4l-1.1 1M40 104.4l1.1 1M41.1 105.4h.1M42.1 104.4h.1M42.1 104.4l-1 1M42.1 104.4l.6 .5M42.7 104.9h.1"/>
<path d="M71.1 117.3l1.3 1.8h-2.5z"/>
</g>
<path d="M71.1 113.8h.1M71.1 113.8v1.8M71.1 122.7h.1M71.1 120.9v1.8" fill="none" stroke="#f00" stroke-width=".18"/>
<circle cx="38" cy="105.2" r=".26" fill="#00f"/>
<g fill="none" stroke="#00f" stroke-width=".18">
<path d="M37.5 91.2h3.2M37.5 91.9h3.2M39.1 91.9h.1M39.1 91.9v.6M40.7 91.2h.1M40.7 91.9h.1"/>
<circle cx="38" cy="105.2" r=".26"/>
</g>
<path d="M35.6 104.9h.1M35.6 104.9h1.7M42.7 104.9h1.8M44.5 104.9h.1" fill="none" stroke="#f00" stroke-width=".18"/>
<circle cx="38.5" cy="90.9" r=".26" fill="#00f"/>
<g fill="none" stroke="#00f" stroke-width=".18">
<path d="M39.1 99.6h.1M39.1 99.6l.5 .5M39.1 91.2h.1M39.1 90.7v.5M40.7 99h.1M40.7 99l1.1 1.1M40.7 99l-1.1 1.1M42.8 99h.1M42.8 99l1.1 1.1M42.8 99l-1 1.1M44.4 99.6l-.5 .5M39.6 100.1h.1"/>
<path d="M41.8 100.1h.1M43.9 100.1h.1"/>
<circle cx="38.5" cy="90.9" r=".26"/>
</g>
<path d="M39.1 94.2h.1M39.1 92.5v1.7M39.1 88.9h.1M39.1 88.9v1.8" fill="none" stroke="#f00" stroke-width=".18"/>
<circle cx="43.8" cy="99.3" r=".26" fill="#00f"/>
<g fill="none" stroke="#00f" stroke-width=".18">
<path d="M58.1 117.5h.1M58.1 117.5l1.1 1.1M58.1 115.4h.1M58.1 115.4l1.1 1.1M58.7 119.1h.1M58.7 113.8l.5 .5M59.2 114.3h.1M59.2 114.3l-1.1 1.1M59.2 116.5h.1M59.2 116.5l-1.1 1M59.2 118.6h.1M59.2 118.6l-.5 .5"/>
<circle cx="43.8" cy="99.3" r=".26"/>
</g>
<path d="M37.3 99.6h.1M37.3 99.6h1.8M44.4 99.6h1.8M46.2 99.6h.1" fill="none" stroke="#f00" stroke-width=".18"/>
<circle cx="58.4" cy="114.4" r=".26" fill="#00f"/>
<g fill="none" stroke="#00f" stroke-width=".18">
<path d="M181.5 68.1h.1M181.5 68.1h3.2M181.5 68.8h.1M181.5 68.8h3.2M183.1 68.8h.1M183.1 68.8v.5"/>
<circle cx="58.4" cy="114.4" r=".26"/>
</g>
<path d="M58.7 119.1v1.8M58.7 112h.1M58.7 112v1.8M58.7 120.9h.1" fill="none" stroke="#f00" stroke-width=".18"/>
<circle cx="183.8" cy="67.8" r=".26" fill="#00f"/>
<g fill="none" stroke="#00f" stroke-width=".18">
<path d="M183.1 67.6v.5M183.1 68.1h.1M75.2 117.3h2.5M76.5 119.1h.1M76.5 119.1v1.8M76.5 115.6h.1M76.5 115.6v1.7M77.7 117.3h.1"/>
<circle cx="183.8" cy="67.8" r=".26"/>
</g>
<path d="M183.1 69.3v1.8M183.1 65.8h.1M183.1 65.8v1.8M183.1 71.1h.1" fill="none" stroke="#f00" stroke-width=".18"/>
<path d="M76.5 117.3l1.2 1.8h-2.5z" fill-rule="evenodd" fill="#00f"/>
<path d="M114.3 18v3.2M115 18v3.2M115 19.6h.1M115 19.6h.6M114.3 21.2h.1M115 21.2h.1M76.5 117.3l1.2 1.8h-2.5z" fill="none" stroke="#00f" stroke-width=".18"/>
<path d="M76.5 113.8h.1M76.5 113.8v1.8M76.5 122.7h.1M76.5 120.9v1.8" fill="none" stroke="#f00" stroke-width=".18"/>
<circle cx="114.1" cy="18.9" r=".26" fill="#00f"/>
<g fill="none" stroke="#00f" stroke-width=".18">
<path d="M113.8 19.6h.5M114.3 19.6h.1M114.3 25.1h.1M114.3 25.1v3.2M115 26.7h.1M115 26.7h.6M115 25.1h.1M115 25.1v3.2"/>
<circle cx="114.1" cy="18.9" r=".26"/>
</g>
<path d="M112 19.6h.1M112 19.6h1.8M115.6 19.6h1.7M117.3 19.6h.1" fill="none" stroke="#f00" stroke-width=".18"/>
<circle cx="114.1" cy="27.3" r=".26" fill="#00f"/>
<g fill="none" stroke="#00f" stroke-width=".18">
<path d="M113.8 26.7h.5M114.3 26.7h.1M20.1 86.6h.1M20.1 86.6l-.5 .5M20.1 86.6l1.1 1.1M21.2 87.7h.1M22.2 86.6h.1M22.2 86.6l-1 1.1M22.2 86.6l1.1 1.1M23.3 87.7h.1M24.4 86.6h.1M24.4 86.6l-1.1 1.1"/>
<path d="M24.4 86.6l.5 .5M24.9 87.1h.1"/>
<circle cx="114.1" cy="27.3" r=".26"/>
</g>
<path d="M112 26.7h.1M112 26.7h1.8M115.6 26.7h1.7M117.3 26.7h.1" fill="none" stroke="#f00" stroke-width=".18"/>
<circle cx="20.2" cy="87.4" r=".26" fill="#00f"/>
<g fill="none" stroke="#00f" stroke-width=".18">
<path d="M156.6 91.9h.1M156.6 91.9h3.2M156.6 91.2h.1M156.6 91.2h3.2M158.2 91.9h.1M158.2 91.9v.6"/>
<circle cx="20.2" cy="87.4" r=".26"/>
</g>
<path d="M17.8 87.1h.1M17.8 87.1h1.8M24.9 87.1h1.8M26.7 87.1h.1" fill="none" stroke="#f00" stroke-width=".18"/>
<circle cx="158.9" cy="90.9" r=".26" fill="#00f"/>
<g fill="none" stroke="#00f" stroke-width=".18">
<path d="M28.6 91.2h3.2M28.6 91.9h3.2M30.2 91.9h.1M30.2 91.9v.6M31.8 91.9h.1M31.8 91.2h.1M158.2 90.7v.5M158.2 91.2h.1"/>
<circle cx="158.9" cy="90.9" r=".26"/>
</g>
<path d="M158.2 94.2h.1M158.2 92.5v1.7M158.2 88.9h.1M158.2 88.9v1.8" fill="none" stroke="#f00" stroke-width=".18"/>
<circle cx="29.6" cy="90.9" r=".26" fill="#00f"/>
<g fill="none" stroke="#00f" stroke-width=".18">
<path d="M57.4 52.8h.1M57.4 52.8l-.5 .5M57.4 52.8l1.1 1.1M58.5 53.9h.1M59.6 52.8h.1M59.6 52.8l-1.1 1.1M59.6 52.8l1 1.1M60.6 53.9h.1M61.7 52.8h.1M61.7 52.8l-1.1 1.1M61.7 52.8l.5 .5M62.2 53.3h.1"/>
<path d="M30.2 90.7v.5M30.2 91.2h.1"/>
<circle cx="29.6" cy="90.9" r=".26"/>
</g>
<path d="M30.2 92.5v1.7M30.2 94.2h.1M30.2 88.9h.1M30.2 88.9v1.8" fill="none" stroke="#f00" stroke-width=".18"/>
<circle cx="57.5" cy="53.6" r=".26" fill="#00f"/>
<circle cx="57.5" cy="53.6" r=".26" fill="none" stroke="#00f" stroke-width=".18"/>
<path d="M55.1 53.3h.1M55.1 53.3h1.8M62.2 53.3h1.8M64 53.3h.1" fill="none" stroke="#f00" stroke-width=".18"/>
<circle cx="96" cy="71.1" r=".35" fill="#f0f"/>
<circle cx="96" cy="71.1" r=".35" fill="none" stroke="#f0f" stroke-width=".18"/>
<circle cx="103.1" cy="23.1" r=".35" fill="#f0f"/>
<circle cx="103.1" cy="23.1" r=".35" fill="none" stroke="#f0f" stroke-width=".18"/>
<circle cx="131.6" cy="44.4" r=".35" fill="#f0f"/>
<circle cx="131.6" cy="44.4" r=".35" fill="none" stroke="#f0f" stroke-width=".18"/>
<circle cx="69.3" cy="51.6" r=".35" fill="#f0f"/>
<circle cx="69.3" cy="51.6" r=".35" fill="none" stroke="#f0f" stroke-width=".18"/>
<circle cx="71.1" cy="44.4" r=".35" fill="#f0f"/>
<circle cx="71.1" cy="44.4" r=".35" fill="none" stroke="#f0f" stroke-width=".18"/>
<circle cx="30.2" cy="87.1" r=".35" fill="#f0f"/>
<circle cx="30.2" cy="87.1" r=".35" fill="none" stroke="#f0f" stroke-width=".18"/>
<circle cx="39.1" cy="87.1" r=".35" fill="#f0f"/>
<circle cx="39.1" cy="87.1" r=".35" fill="none" stroke="#f0f" stroke-width=".18"/>
<circle cx="76.4" cy="104.9" r=".35" fill="#f0f"/>
<circle cx="76.4" cy="104.9" r=".35" fill="none" stroke="#f0f" stroke-width=".18"/>
<circle cx="81.8" cy="110.2" r=".35" fill="#f0f"/>
<circle cx="81.8" cy="110.2" r=".35" fill="none" stroke="#f0f" stroke-width=".18"/>
<circle cx="71.1" cy="103.1" r=".35" fill="#f0f"/>
<circle cx="71.1" cy="103.1" r=".35" fill="none" stroke="#f0f" stroke-width=".18"/>
<circle cx="58.7" cy="99.6" r=".35" fill="#f0f"/>
<circle cx="58.7" cy="99.6" r=".35" fill="none" stroke="#f0f" stroke-width=".18"/>
<circle cx="58.7" cy="104.9" r=".35" fill="#f0f"/>
<circle cx="58.7" cy="104.9" r=".35" fill="none" stroke="#f0f" stroke-width=".18"/>
<circle cx="87.1" cy="115.6" r=".35" fill="#f0f"/>
<circle cx="87.1" cy="115.6" r=".35" fill="none" stroke="#f0f" stroke-width=".18"/>
<circle cx="192" cy="87.1" r=".35" fill="#f0f"/>
<circle cx="192" cy="87.1" r=".35" fill="none" stroke="#f0f" stroke-width=".18"/>
<circle cx="183.1" cy="87.1" r=".35" fill="#f0f"/>
<circle cx="183.1" cy="87.1" r=".35" fill="none" stroke="#f0f" stroke-width=".18"/>
<circle cx="158.2" cy="87.1" r=".35" fill="#f0f"/>
<circle cx="158.2" cy="87.1" r=".35" fill="none" stroke="#f0f" stroke-width=".18"/>
<circle cx="149.3" cy="87.1" r=".35" fill="#f0f"/>
<circle cx="149.3" cy="87.1" r=".35" fill="none" stroke="#f0f" stroke-width=".18"/>
<circle cx="192" cy="64" r=".35" fill="#f0f"/>
<circle cx="192" cy="64" r=".35" fill="none" stroke="#f0f" stroke-width=".18"/>
<circle cx="183.1" cy="64" r=".35" fill="#f0f"/>
<circle cx="183.1" cy="64" r=".35" fill="none" stroke="#f0f" stroke-width=".18"/>
<circle cx="87.1" cy="119.1" r=".35" fill="#f0f"/>
<circle cx="87.1" cy="119.1" r=".35" fill="none" stroke="#f0f" stroke-width=".18"/>
<text font-size="5" x="17.8" y="9.5">EARPHONE</text>
<text font-size="2.8" x="167.1" y="135.9">DEBIX Infinity Schematics</text>
<g font-size="2.3" fill="#f00">
<text x="51.2" y="45.4">LDO4_VDD3V3</text>
<text x="149" y="65">VDD_1V8</text>
<text x="127.7" y="88.1">LDO4_VDD3V3</text>
</g>
<g font-size="2.3">
<text x="152.9" y="123">Polyhex Technology Company Limited</text>
<text x="165.4" y="140.8">PAGE11 AUDIO CODEC</text>
</g>
<g font-size="1.6" fill="#000080">
<text x="110.2" y="8.5">C280</text>
<text x="110.2" y="12.1">C281</text>
<text x="110.2" y="15.7">C282</text>
<text x="76.5" y="19.2">R179</text>
<text x="110.2" y="22.8">C284</text>
<text x="110.2" y="19.2">C283</text>
<text x="110.2" y="26.3">C285</text>
<text x="104.9" y="31.7">U37</text>
<text x="119.1" y="38.8">C286</text>
<text x="119.1" y="44.1">C287</text>
<text x="51.6" y="53">R186</text>
<text x="165.4" y="63.7">R188</text>
<text x="101.3" y="67.2">C288</text>
<text x="184.9" y="67.2">C289</text>
<text x="193.8" y="67.2">C290</text>
<text x="97.8" y="74.3">C291</text>
<text x="106.7" y="74.3">C292</text>
<text x="14.2" y="86.8">R189</text>
<text x="160" y="86.8">R211</text>
<text x="32" y="90.3">C293</text>
<text x="40.9" y="90.3">C294</text>
<text x="52.6" y="92.1">R190</text>
<text x="61.5" y="92.1">R191</text>
<text x="151.1" y="90.3">C295</text>
<text x="160" y="90.3">C296</text>
<text x="184.9" y="90.3">C297</text>
<text x="193.8" y="90.3">C298</text>
<text x="33.8" y="99.2">R192</text>
<text x="32" y="104.6">R193</text>
<text x="32" y="109.9">R194</text>
<text x="61.5" y="115.2">R195</text>
<text x="70.8" y="115" transform="rotate(-90 70.8 115)">D21</text>
<text x="76.2" y="115" transform="rotate(-90 76.2 115)">D22</text>
<text x="81.5" y="115" transform="rotate(-90 81.5 115)">D23</text>
<text x="88.9" y="118.8">R196</text>
<text x="90.7" y="115.2">TP45</text>
<text x="96" y="115.6">J17</text>
</g>
<g font-size="1.6" fill="#f00">
<text x="98.1" y="15.6">HP_IN1P</text>
<text x="126.6" y="15.6">MIC_IN2P</text>
<text x="98.1" y="19.1">HP_IN1N</text>
<text x="30.9" y="37.7">[3] I2C3_SDA</text>
<text x="32.7" y="39.5">[3] I2C3_SCL</text>
<text x="32.7" y="41.3">[3] SAI3_MCLK</text>
<text x="115.9" y="45.9">HPOL</text>
<text x="115.9" y="47.7">HPOR</text>
<text x="32.7" y="51.9">[3] SAI3_TXFS</text>
<text x="32.7" y="48.4">[3] SAI3_TXC</text>
<text x="32.7" y="50.1">[3] SAI3_TXD</text>
<text x="32.7" y="53.7">[3] SAI3_RXFS</text>
<text x="115.9" y="49.4">HPGND</text>
<text x="32.7" y="55.5">[3] SAI3_RXD</text>
<text x="9.6" y="99.9">[3] HP_DET</text>
<text x="23.5" y="104.5">HPOR</text>
<text x="73.3" y="102.7">MIC_IN2P</text>
<text x="23.5" y="109.9">HPOL</text>
</g>
<g font-size="1.6">
<text x="99.4" y="20.6">VCC_MICBIAS</text>
<text x="86.8" y="30.8" transform="rotate(-90 86.8 30.8)">33</text>
<text x="88.5" y="30.8" transform="rotate(-90 88.5 30.8)">32</text>
<text x="90.3" y="30.8" transform="rotate(-90 90.3 30.8)">31</text>
<text x="92.1" y="30.8" transform="rotate(-90 92.1 30.8)">30</text>
<text x="93.9" y="30.8" transform="rotate(-90 93.9 30.8)">29</text>
<text x="95.7" y="30.8" transform="rotate(-90 95.7 30.8)">28</text>
<text x="97.4" y="30.8" transform="rotate(-90 97.4 30.8)">27</text>
<text x="99.2" y="30.8" transform="rotate(-90 99.2 30.8)">26</text>
<text x="101" y="30.8" transform="rotate(-90 101 30.8)">25</text>
<text x="79.6" y="38.8">1</text>
<text x="79.6" y="40.5">2</text>
<text x="109.7" y="40.5">23</text>
<text x="109.7" y="38.8">24</text>
<text x="79.6" y="42.3">3</text>
<text x="79.6" y="44.1">4</text>
<text x="79.6" y="45.9">5</text>
<text x="79.6" y="47.6">6</text>
<text x="109.7" y="47.6">19</text>
<text x="109.7" y="45.9">20</text>
<text x="109.7" y="44.1">21</text>
<text x="109.7" y="42.3">22</text>
<text x="119.1" y="43">AVDD3V3_CODEC</text>
<text x="79.6" y="49.4">7</text>
<text x="79.6" y="51.2">8</text>
<text x="109.7" y="51.2">17</text>
<text x="109.7" y="49.4">18</text>
<text x="184.9" y="59.7">VCCA1V8_CODEC</text>
<text x="88.5" y="60.8" transform="rotate(-90 88.5 60.8)">9</text>
<text x="90.3" y="61.7" transform="rotate(-90 90.3 61.7)">10</text>
<text x="92.1" y="61.7" transform="rotate(-90 92.1 61.7)">11</text>
<text x="93.9" y="61.7" transform="rotate(-90 93.9 61.7)">12</text>
<text x="95.7" y="61.7" transform="rotate(-90 95.7 61.7)">13</text>
<text x="97.4" y="61.7" transform="rotate(-90 97.4 61.7)">14</text>
<text x="99.2" y="61.7" transform="rotate(-90 99.2 61.7)">15</text>
<text x="101" y="61.7" transform="rotate(-90 101 61.7)">16</text>
<text x="117.3" y="69.7">VCCA1V8_CODEC</text>
<text x="5.2" y="82.9">VCC_MICBIAS</text>
<text x="54.4" y="82.9">VDD_3V3</text>
<text x="184.4" y="82.9">AVDD3V3_CODEC</text>
<text x="92.1" y="102.8">1</text>
<text x="92.1" y="104.5">3</text>
<text x="92.1" y="106.3">5</text>
<text x="92.1" y="111.7">2</text>
<text x="92.1" y="109.9">4</text>
<text x="92.1" y="108.1">6</text>
<text x="85.3" y="124.1">HPGND</text>
<text x="152.9" y="125.9">www.debix.io</text>
<text x="166" y="125.9">www.polyhex.net</text>
<text x="181.8" y="125.9">www.polyhexpc.com</text>
<text x="117.3" y="129.4">This document contains information proprietary to Polyhex</text>
<text x="117.3" y="131.2">procurement or manufacture in whole or in part without the express written permission of Polyhex</text>
<text x="161.5" y="129.4">and shall not be used for engineering design,</text>
<text x="191.1" y="131.2">Semiconductors.</text>
<text x="117.3" y="134.8">Designer:</text>
<text x="126.2" y="134.8">HW</text>
<text x="152.9" y="134.8">Drawing Title:</text>
<text x="117.3" y="143.7">Date:</text>
<text x="117.3" y="140.1">Reviewer:</text>
<text x="126.2" y="140.1">HW</text>
<text x="152.9" y="143.7">Sheet</text>
<text x="152.9" y="140.1">Page Title:</text>
<text x="160" y="143.7">11</text>
<text x="165.4" y="143.7">of</text>
<text x="170.7" y="143.7">11</text>
<text x="183.1" y="143.7">Rev</text>
<text x="188.5" y="143.7">V02</text>
</g>
<g font-size="1.6" fill="#004080">
<text x="91.4" y="35.1" transform="rotate(-90 91.4 35.1)">CE</text>
<text x="82.7" y="39.8">CCLK</text>
<text x="82.7" y="41.6">MCLK</text>
<text x="87.9" y="37.8" transform="rotate(-90 87.9 37.8)">E-PAD</text>
<text x="89.6" y="38.3" transform="rotate(-90 89.6 38.3)">CDATA</text>
<text x="93.2" y="36.3" transform="rotate(-90 93.2 36.3)">LIN1</text>
<text x="95" y="36.6" transform="rotate(-90 95 36.6)">RIN1</text>
<text x="96.8" y="36.3" transform="rotate(-90 96.8 36.3)">LIN2</text>
<text x="98.5" y="36.6" transform="rotate(-90 98.5 36.6)">RIN2</text>
<text x="99.9" y="39.8">ADCVREF</text>
<text x="100.3" y="39.5" transform="rotate(-90 100.3 39.5)">MICBIAS</text>
<text x="102.1" y="36.9" transform="rotate(-90 102.1 36.9)">VMID</text>
<text x="102.9" y="41.6">AGND</text>
<text x="82.7" y="43.4">DVDD</text>
<text x="82.7" y="45.2">PVDD</text>
<text x="82.7" y="46.9">DGND</text>
<text x="99.9" y="45.2">DACVREF</text>
<text x="103.1" y="43.4">AVDD</text>
<text x="103.3" y="46.9">LOUT</text>
<text x="82.7" y="48.7">SCLK</text>
<text x="82.7" y="50.5">DSDIN</text>
<text x="82.7" y="52.3">DLRCK</text>
<text x="98.5" y="50.5">CPGNDREF</text>
<text x="101.8" y="52.3">CPGND</text>
<text x="103" y="48.7">ROUT</text>
<text x="89.6" y="57.8" transform="rotate(-90 89.6 57.8)">ASDOUT</text>
<text x="91.4" y="57.8" transform="rotate(-90 91.4 57.8)">GPIO1</text>
<text x="93.2" y="57.8" transform="rotate(-90 93.2 57.8)">GPIO2</text>
<text x="95" y="57.8" transform="rotate(-90 95 57.8)">GPIO3</text>
<text x="96.8" y="57.8" transform="rotate(-90 96.8 57.8)">CPVSSP</text>
<text x="98.5" y="57.8" transform="rotate(-90 98.5 57.8)">CPVDD</text>
<text x="100.3" y="57.8" transform="rotate(-90 100.3 57.8)">CPTOP</text>
<text x="102.1" y="57.8" transform="rotate(-90 102.1 57.8)">CPBOT</text>
</g>
<g font-size="1.3">
<text x="22.2" y="1.3">5</text>
<text x="63.1" y="1.3">4</text>
<text x="103.9" y="1.3">3</text>
<text x="144.8" y="1.3">2</text>
<text x="185.6" y="1.3">1</text>
<text x=".4" y="20.8">D</text>
<text x="206.5" y="20.8">D</text>
<text x=".4" y="56.7">C</text>
<text x="206.5" y="56.7">C</text>
<text x=".4" y="92.5">B</text>
<text x="206.5" y="92.5">B</text>
<text x=".4" y="128.3">A</text>
<text x="206.5" y="128.3">A</text>
<text x="22.2" y="146.4">5</text>
<text x="63.1" y="146.4">4</text>
<text x="103.9" y="146.4">3</text>
<text x="144.8" y="146.4">2</text>
<text x="185.6" y="146.4">1</text>
</g>
</svg>
